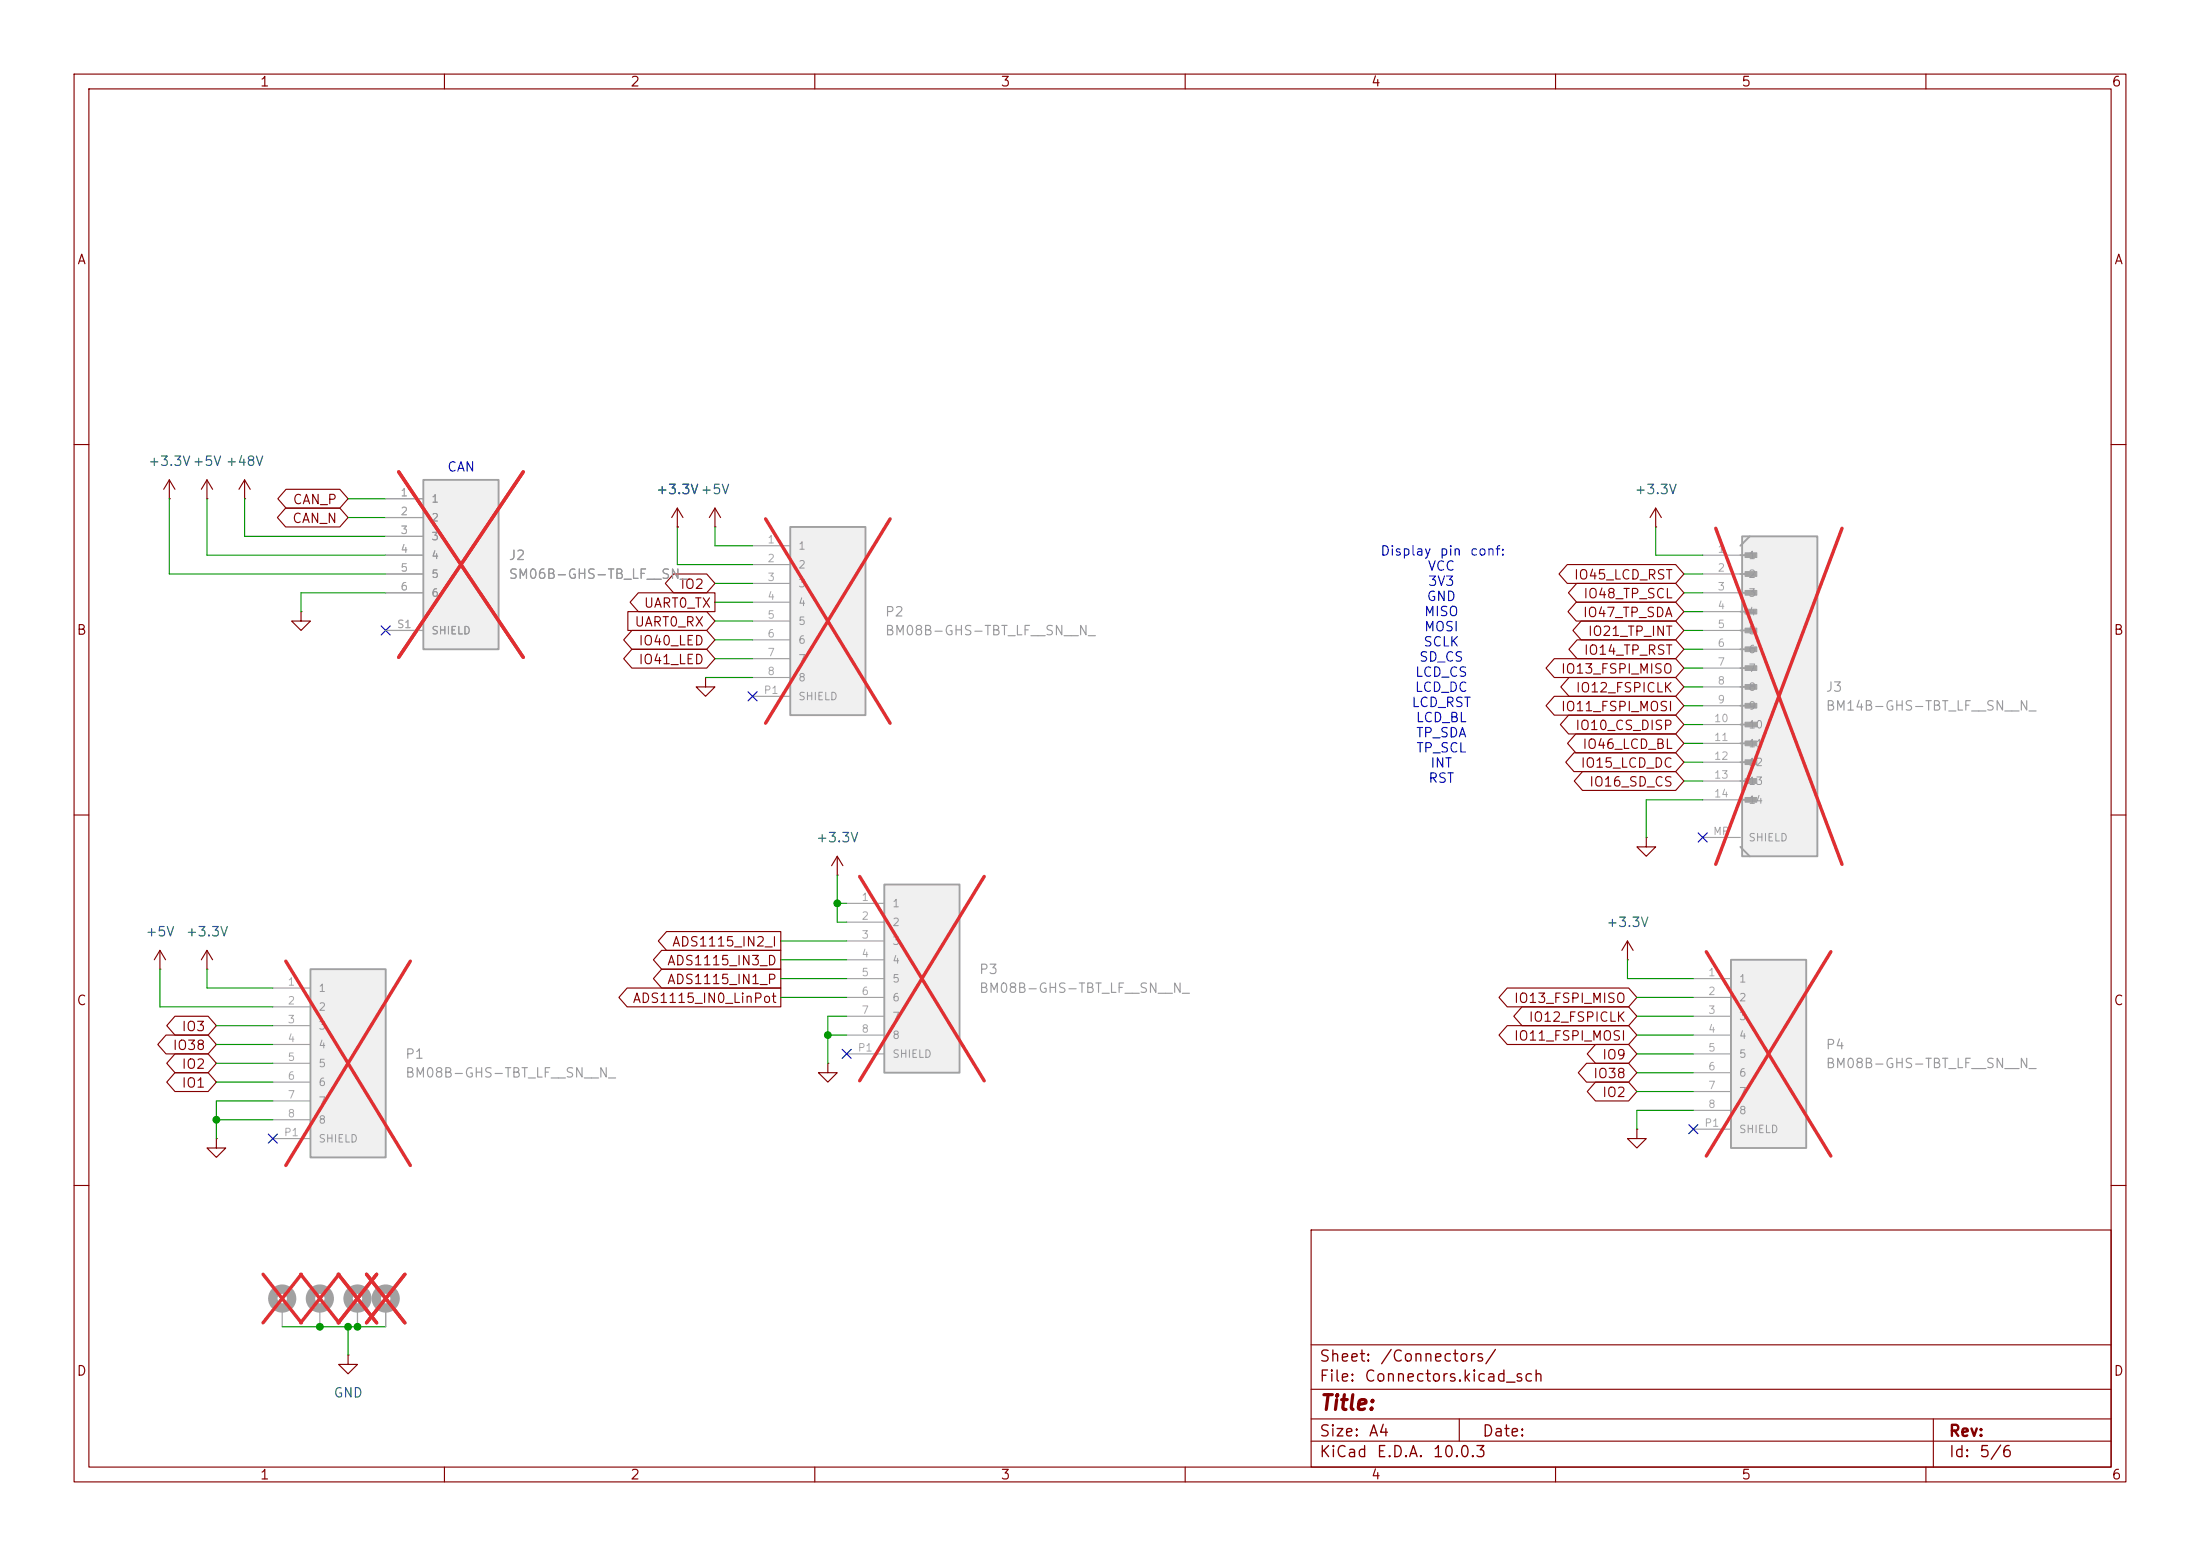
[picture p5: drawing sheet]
<svg xmlns="http://www.w3.org/2000/svg" width="297mm" height="210mm" viewBox="0 0 297 210" stroke-linecap="round" stroke-linejoin="round" font-family="sans-serif">
<g fill="none" stroke="#840000" stroke-width=".15">
<path d="M10 10h277v190h-277zM12 12h273v186h-273zM60 10v2M110 10v2M160 10v2M210 10v2M260 10v2M10 60h2M285 60h2M10 110h2M113 118.1h.1M113 115.6l-.7 1.2"/>
<path d="M113 115.6l.8 1.2M113 115.6v2.5M285 110h2M29.2 153.7v1.2h1.3l-1.3 1.3-1.3-1.3h1.3M29.2 153.7h.1M221 152.4v1.3h1.2l-1.2 1.2-1.3-1.2h1.3M221 152.4h.1M10 160h2M177 166h108v32h-108zM285 160h2M60 198v2M110 198v2"/>
<path d="M160 198v2M177 194.5h108M177 191.5h108M177 187.5h108M177 181.5h108M197 191.5v3M210 198v2M260 198v2M261 191.5v6.5"/>
</g>
<path d="M233.7 129.5h10.1v25.4h-10.1z" fill="#f0f0f0"/>
<path d="M233.7 129.5h10.1v25.4h-10.1z" fill="none" stroke="#a1a1a1" stroke-width=".25"/>
<path d="M228.6 132.1h5.1M228.6 134.6h5.1M228.6 137.2h5.1M228.6 139.7h5.1M228.6 142.2h5.1M228.6 144.8h5.1M228.6 147.3h5.1M228.6 149.9h5.1M228.6 152.4h5.1" fill="none" stroke="#a1a1a1" stroke-width=".15"/>
<path d="M230.4 128.5l16.8 27.5M247.2 128.5l-16.8 27.5" fill="none" stroke="#e12e31" stroke-width=".46"/>
<path d="M57.1 64.8h10.2v22.8h-10.2z" fill="#f0f0f0"/>
<path d="M57.1 64.8h10.2v22.8h-10.2z" fill="none" stroke="#a1a1a1" stroke-width=".25"/>
<path d="M52.1 67.3h5M52.1 69.9h5M52.1 72.4h5M52.1 74.9h5M52.1 77.5h5M52.1 80h5M52.1 85.1h5" fill="none" stroke="#a1a1a1" stroke-width=".15"/>
<path d="M53.8 63.7l16.8 25M70.6 63.7l-16.8 25" fill="none" stroke="#e12e31" stroke-width=".46"/>
<path d="M91.4 71.1h.1M91.4 68.6l-.7 1.3M91.4 68.6l.8 1.3M91.4 68.6v2.5M96.5 71.1h.1M96.5 68.6l-.7 1.3M96.5 68.6l.8 1.3M96.5 68.6v2.5M21.6 130.8h.1M21.6 128.3l-.8 1.2M21.6 128.3l.8 1.2M21.6 128.3v2.5" fill="none" stroke="#840000" stroke-width=".15"/>
<path d="M119.4 119.4h10.1v25.4h-10.1z" fill="#f0f0f0"/>
<path d="M119.4 119.4h10.1v25.4h-10.1z" fill="none" stroke="#a1a1a1" stroke-width=".25"/>
<path d="M114.3 121.9h5.1M114.3 124.5h5.1M114.3 127h5.1M114.3 129.5h5.1M114.3 132.1h5.1M114.3 134.6h5.1M114.3 137.2h5.1M114.3 139.7h5.1M114.3 142.2h5.1" fill="none" stroke="#a1a1a1" stroke-width=".15"/>
<path d="M116.1 118.3l16.8 27.6M132.9 118.3l-16.8 27.6" fill="none" stroke="#e12e31" stroke-width=".46"/>
<path d="M111.8 143.5v1.3h1.2l-1.2 1.3-1.3-1.3h1.3M111.8 143.5h.1" fill="none" stroke="#840000" stroke-width=".15"/>
<path d="M106.7 71.1h10.1v25.4h-10.1z" fill="#f0f0f0"/>
<path d="M106.7 71.1h10.1v25.4h-10.1z" fill="none" stroke="#a1a1a1" stroke-width=".25"/>
<path d="M101.6 73.7h5.1M101.6 76.2h5.1M101.6 78.7h5.1M101.6 81.3h5.1M101.6 83.8h5.1M101.6 86.4h5.1M101.6 88.9h5.1M101.6 91.4h5.1M101.6 94h5.1" fill="none" stroke="#a1a1a1" stroke-width=".15"/>
<path d="M103.4 70l16.8 27.6M120.2 70l-16.8 27.6" fill="none" stroke="#e12e31" stroke-width=".46"/>
<path d="M27.9 67.3h.1M27.9 64.8l-.7 1.2M27.9 64.8l.8 1.2M27.9 64.8v2.5M40.6 82.6v1.2h1.3l-1.3 1.3-1.2-1.3h1.2M40.6 82.6h.1M27.9 130.8h.1M27.9 128.3v2.5M27.9 128.3l-.7 1.2M27.9 128.3l.8 1.2" fill="none" stroke="#840000" stroke-width=".15"/>
<path d="M41.9 130.8h10.2v25.4h-10.2z" fill="#f0f0f0"/>
<path d="M41.9 130.8h10.2v25.4h-10.2z" fill="none" stroke="#a1a1a1" stroke-width=".25"/>
<path d="M36.8 133.4h5.1M36.8 135.9h5.1M36.8 138.4h5.1M36.8 141h5.1M36.8 143.5h5.1M36.8 146.1h5.1M36.8 148.6h5.1M36.8 151.1h5.1M36.8 153.7h5.1M43.2 176.5v2.6M48.3 176.5v2.6M52.1 176.5v2.6" fill="none" stroke="#a1a1a1" stroke-width=".15"/>
<path d="M38.6 129.7l16.8 27.6M55.4 129.7l-16.8 27.6M40.6 172l5.2 6.5M45.7 172l5.2 6.5M45.8 172l-5.2 6.5M49.5 172l5.2 6.5M50.9 172l-5.2 6.5M54.7 172l-5.2 6.5" fill="none" stroke="#e12e31" stroke-width=".46"/>
<g fill="none" stroke="#a1a1a1" stroke-width="1.3">
<circle cx="43.2" cy="175.3" r="1.27"/>
<circle cx="48.3" cy="175.3" r="1.27"/>
<circle cx="52.1" cy="175.3" r="1.27"/>
</g>
<path d="M22.9 67.3h.1M22.9 64.8l-.8 1.2M22.9 64.8l.7 1.2M22.9 64.8v2.5M33 67.3h.1M33 64.8l-.7 1.2M33 64.8l.8 1.2M33 64.8v2.5M95.2 91.4v1.3h1.3l-1.3 1.3-1.2-1.3h1.2M95.2 91.4h.1M47 182.9v1.3h1.3l-1.3 1.2-1.3-1.2h1.3M47 182.9h.1" fill="none" stroke="#840000" stroke-width=".15"/>
<path d="M235.2 72.4h10.1v43.2h-10.1z" fill="#f0f0f0"/>
<g fill="none" stroke="#a1a1a1" stroke-width=".25">
<path d="M234.9 74.9h2M234.9 77.5h2M235.2 72.4h10.1v43.2h-10.1zM236.2 72.4l-1.3 1.3M234.9 80h2M234.9 82.6h2M234.9 85.1h2M234.9 87.6h2M234.9 90.2h2M234.9 92.7h2M234.9 95.3h2M234.9 97.8h2"/>
<path d="M234.9 100.3h2M234.9 102.9h2M234.9 105.4h2M234.9 108h2M234.9 114.3l1.3 1.3"/>
</g>
<g fill="#a1a1a1" stroke="#a1a1a1" stroke-width=".14">
<path d="M235.6 74.6h1.6v.6h-1.6z"/>
<path d="M235.6 77.2h1.6v.6h-1.6z"/>
<path d="M235.6 79.7h1.6v.6h-1.6z"/>
<path d="M235.6 82.2h1.6v.7h-1.6z"/>
<path d="M235.6 84.8h1.6v.6h-1.6z"/>
<path d="M235.6 87.3h1.6v.6h-1.6z"/>
<path d="M235.6 89.9h1.6v.6h-1.6z"/>
<path d="M235.6 92.4h1.6v.6h-1.6z"/>
<path d="M235.6 94.9h1.6v.7h-1.6z"/>
<path d="M235.6 97.5h1.6v.6h-1.6z"/>
<path d="M235.6 100h1.6v.6h-1.6z"/>
<path d="M235.6 102.6h1.6v.6h-1.6z"/>
<path d="M235.6 105.1h1.6v.6h-1.6z"/>
<path d="M235.6 107.6h1.6v.7h-1.6z"/>
</g>
<g fill="none" stroke="#a1a1a1" stroke-width=".15">
<path d="M52.1 74.9h5M52.1 77.5h5M52.1 67.3h5M52.1 69.9h5M52.1 72.4h5M229.9 74.9h5M229.9 77.5h5M52.1 80h5M52.1 85.1h5M229.9 80h5M229.9 82.6h5M229.9 85.1h5"/>
<path d="M229.9 87.6h5M229.9 90.2h5M229.9 92.7h5M229.9 95.3h5M229.9 97.8h5M229.9 100.3h5M229.9 102.9h5M229.9 105.4h5M229.9 108h5M229.9 113h5M38.1 176.5v2.6M48.3 176.5v2.6"/>
<path d="M52.1 176.5v2.6"/>
</g>
<path d="M53.8 63.7l16.8 25M70.6 63.7l-16.8 25M231.6 71.3l17.1 45.4M248.7 71.3l-17.1 45.4M35.5 172l5.2 6.5M40.7 172l-5.2 6.5M45.7 172l5.2 6.5M49.5 172l5.2 6.5M50.9 172l-5.2 6.5M54.7 172l-5.2 6.5" fill="none" stroke="#e12e31" stroke-width=".46"/>
<circle cx="38.1" cy="175.3" r="1.27" fill="none" stroke="#a1a1a1" stroke-width="1.3"/>
<g fill="none" stroke="#840000" stroke-width=".15">
<path d="M38.6 68.6h7.3l1.1 1.3-1.1 1.2h-7.3l-1.2-1.2zM38.6 66h7.3l1.1 1.3-1.1 1.3h-7.3l-1.1-1.3zM90.9 77.5h4.5l1.1 1.2-1.1 1.3h-4.5l-1.1-1.3zM91.4 71.1h.1M211.6 76.2h14.6l1.1 1.3-1.1 1.2h-14.6l-1.1-1.2zM212.8 78.7h13.4l1.1 1.3-1.1 1.3h-13.4l-1.1-1.3zM223.5 71.1h.1M223.5 68.6l-.7 1.3M223.5 68.6l.8 1.3M223.5 68.6v2.5M84.8 82.5h10.6l1.1 1.3-1.1 1.3h-10.6zM85.3 85.1h10.1l1.1 1.3-1.1 1.2h-10.1l-1.1-1.2z"/>
<path d="M85.3 87.6h10.1l1.1 1.3-1.1 1.3h-10.1l-1.1-1.3zM86.2 80h10.3v2.6h-10.3l-1.1-1.3zM209.8 88.9h16.4l1.1 1.3-1.1 1.2h-16.4l-1.1-1.2zM209.8 94h16.4l1.1 1.3-1.1 1.2h-16.4l-1.1-1.2zM211.8 96.5h14.4l1.1 1.3-1.1 1.3h-14.4l-1.2-1.3zM211.8 91.4h14.4l1.1 1.3-1.1 1.3h-14.4l-1.1-1.3zM212.7 99.1h13.5l1.1 1.2-1.1 1.3h-13.5l-1.1-1.3zM212.8 81.3h13.4l1.1 1.3-1.1 1.2h-13.4l-1.1-1.2zM212.9 86.4h13.3l1.1 1.2-1.1 1.3h-13.3l-1.1-1.3zM213.5 83.8h12.7l1.1 1.3-1.1 1.3h-12.7l-1.2-1.3zM212.5 101.6h13.7l1.1 1.3-1.1 1.2h-13.7l-1.1-1.2zM213.6 104.1h12.6l1.1 1.3-1.1 1.3h-12.6l-1.1-1.3z"/>
<path d="M222.2 113v1.3h1.3l-1.3 1.3-1.2-1.3h1.2M222.2 113h.1M22.4 139.7h5.7l1.1 1.3-1.1 1.2h-5.7l-1.1-1.2zM23.6 137.2h4.5l1.1 1.2-1.1 1.3h-4.5l-1.1-1.3zM84.7 133.3h20.7v2.6h-20.7l-1.1-1.3zM89.3 130.8h16.1v2.6h-16.1l-1.1-1.3zM89.3 128.3h16.1v2.5h-16.1l-1.1-1.3zM90 125.7h15.4v2.6h-15.4l-1.1-1.3zM203.5 138.4h16.4l1.1 1.3-1.1 1.3h-16.4l-1.1-1.3zM203.5 133.3h16.4l1.1 1.3-1.1 1.3h-16.4l-1.1-1.3zM205.5 135.9h14.4l1.1 1.3-1.1 1.2h-14.4l-1.1-1.2zM219.7 129.5h.1"/>
<path d="M219.7 127l-.8 1.3M219.7 127l.8 1.3M219.7 127v2.5M23.6 144.8h4.5l1.1 1.3-1.1 1.2h-4.5l-1.1-1.2zM23.6 142.2h4.5l1.1 1.3-1.1 1.3h-4.5l-1.1-1.3zM214.2 143.5h5.7l1.1 1.3-1.1 1.3h-5.7l-1.1-1.3zM215.4 146h4.5l1.1 1.3-1.1 1.3h-4.5l-1.1-1.3zM215.4 141h4.5l1.1 1.2-1.1 1.3h-4.5l-1.1-1.3z"/>
</g>
<g fill="none" stroke="#009600" stroke-width=".15">
<path d="M22.9 67.3v10.2h29.2M27.9 67.3v7.6h24.2M33 67.3v5.1h19.1M47 69.9h5.1M47 67.3h5.1M91.4 71.1v5.1h10.2M96.5 71.1v2.6h5.1M96.5 78.7h5.1M223.5 71.1v3.8h6.4M227.3 77.5h2.6M52.1 80h-11.5v2.6M95.2 91.4h6.4"/>
<path d="M96.5 81.3h5.1M96.5 83.8h5.1M96.5 86.4h5.1M96.5 88.9h5.1M227.3 80h2.6M227.3 92.7h2.6M227.3 97.8h2.6M227.3 95.3h2.6M227.3 90.2h2.6M227.3 82.6h2.6M227.3 85.1h2.6M227.3 87.6h2.6"/>
<path d="M113 118.1v6.4h1.3M227.3 100.3h2.6M227.3 105.4h2.6M227.3 102.9h2.6M229.9 108h-7.7v5M21.6 130.8v5.1h15.2M27.9 130.8v2.6h8.9M29.2 138.4h7.6M105.4 132.1h8.9M105.4 127h8.9M105.4 129.5h8.9M105.4 134.6h8.9"/>
<path d="M111.8 139.7h2.5M113 121.9h1.3M114.3 137.2h-2.5v6.3M219.7 129.5v2.6h8.9M221 139.7h7.6M221 137.2h7.6M221 134.6h7.6M29.2 151.1h7.6M29.2 146.1h7.6M29.2 141h7.6M29.2 143.5h7.6M36.8 148.6h-7.6v5.1"/>
<path d="M221 147.3h7.6M221 144.8h7.6M221 142.2h7.6M228.6 149.9h-7.6v2.5M38.1 179.1h14M47 179.1v3.8"/>
</g>
<path d="M51.5 84.5l1.2 1.2M52.7 84.5l-1.2 1.2M101 93.4l1.2 1.2M102.2 93.4l-1.2 1.2M229.3 112.4l1.2 1.2M230.5 112.4l-1.2 1.2M36.2 153.1l1.2 1.2M37.4 153.1l-1.2 1.2M113.7 141.6l1.2 1.2M114.9 141.6l-1.2 1.2M228 151.8l1.2 1.2M229.2 151.8l-1.2 1.2" fill="none" stroke="#000084" stroke-width=".15"/>
<g fill="#009600" stroke="#009600" stroke-width=".14">
<circle cx="113" cy="121.9" r=".46"/>
<circle cx="111.8" cy="139.7" r=".46"/>
<circle cx="29.2" cy="151.1" r=".46"/>
<circle cx="43.2" cy="179.1" r=".46"/>
<circle cx="47" cy="179.1" r=".46"/>
<circle cx="48.3" cy="179.1" r=".46"/>
</g>
<text font-size="2" fill="#840000" x="178" y="190.8">Title:</text>
<g font-size="1.5" fill="#840000">
<text x="178" y="184.2">Sheet:</text>
<text x="186.2" y="184.2">/Connectors/</text>
<text x="178" y="186.9">File:</text>
<text x="184.1" y="186.9">Connectors.kicad_sch</text>
<text x="178" y="197.1">KiCad</text>
<text x="178" y="194.3">Size:</text>
<text x="184.7" y="194.3">A4</text>
<text x="185.7" y="197.1">E.D.A.</text>
<text x="193.3" y="197.1">10.0.3</text>
<text x="200" y="194.3">Date:</text>
<text x="263" y="194.3">Rev:</text>
<text x="263" y="197.1">Id:</text>
<text x="267.1" y="197.1">5/6</text>
</g>
<g font-size="1.3" fill="#840000">
<text x="35" y="12">1</text>
<text x="85" y="12">2</text>
<text x="135" y="12">3</text>
<text x="185" y="12">4</text>
<text x="235" y="12">5</text>
<text x="285" y="12">6</text>
<text x="10.3" y="36">A</text>
<text x="285.3" y="36">A</text>
<text x="39.4" y="70.9">CAN_N</text>
<text x="39.4" y="68.4">CAN_P</text>
<text x="86.8" y="82.3">UART0_TX</text>
<text x="91.7" y="79.8">IO2</text>
<text x="212.4" y="78.5">IO45_LCD_RST</text>
<text x="213.6" y="83.6">IO47_TP_SDA</text>
<text x="213.7" y="81.1">IO48_TP_SCL</text>
<text x="10.3" y="86">B</text>
<text x="85.6" y="84.9">UART0_RX</text>
<text x="86.1" y="87.4">IO40_LED</text>
<text x="86.1" y="90">IO41_LED</text>
<text x="213.7" y="88.7">IO14_TP_RST</text>
<text x="214.3" y="86.2">IO21_TP_INT</text>
<text x="285.3" y="86">B</text>
<text x="210.6" y="91.2">IO13_FSPI_MISO</text>
<text x="212.6" y="93.8">IO12_FSPICLK</text>
<text x="210.6" y="96.3">IO11_FSPI_MOSI</text>
<text x="212.6" y="98.9">IO10_CS_DISP</text>
<text x="213.5" y="101.4">IO46_LCD_BL</text>
<text x="213.3" y="103.9">IO15_LCD_DC</text>
<text x="214.4" y="106.5">IO16_SD_CS</text>
<text x="90" y="130.6">ADS1115_IN3_D</text>
<text x="90.6" y="128.1">ADS1115_IN2_I</text>
<text x="10.3" y="136">C</text>
<text x="85.3" y="135.7">ADS1115_IN0_LinPot</text>
<text x="90" y="133.1">ADS1115_IN1_P</text>
<text x="204.3" y="135.7">IO13_FSPI_MISO</text>
<text x="285.3" y="136">C</text>
<text x="23.2" y="142">IO38</text>
<text x="24.4" y="139.5">IO3</text>
<text x="204.3" y="140.8">IO11_FSPI_MOSI</text>
<text x="206.3" y="138.2">IO12_FSPICLK</text>
<text x="216.2" y="143.3">IO9</text>
<text x="24.4" y="147.1">IO1</text>
<text x="24.4" y="144.6">IO2</text>
<text x="215" y="145.8">IO38</text>
<text x="216.2" y="148.4">IO2</text>
<text x="10.3" y="186">D</text>
<text x="285.3" y="186">D</text>
<text x="35" y="200">1</text>
<text x="85" y="200">2</text>
<text x="135" y="200">3</text>
<text x="185" y="200">4</text>
<text x="235" y="200">5</text>
<text x="285" y="200">6</text>
</g>
<g font-size="1.3" fill="#006464">
<text x="19.9" y="63.2">+3.3V+5V +48V</text>
<text x="88.5" y="67">+3.3V+5V</text>
<text x="88.5" y="67">+3.3V</text>
<text x="220.6" y="67">+3.3V</text>
<text x="110.1" y="114">+3.3V</text>
<text x="216.8" y="125.4">+3.3V</text>
<text x="19.6" y="126.7">+5V</text>
<text x="25" y="126.7">+3.3V</text>
<text x="45" y="188.9">GND</text>
</g>
<g font-size="1.3" fill="#0000c2">
<text x="60.3" y="64">CAN</text>
<text x="186.3" y="75.3">Display</text>
<text x="192.6" y="77.3">VCC</text>
<text x="194.3" y="75.3">pin</text>
<text x="198.3" y="75.3">conf:</text>
<text x="192.2" y="83.5">MISO</text>
<text x="192.5" y="81.4">GND</text>
<text x="192.7" y="79.4">3V3</text>
<text x="191.5" y="89.6">SD_CS</text>
<text x="192.1" y="87.6">SCLK</text>
<text x="192.2" y="85.5">MOSI</text>
<text x="190.5" y="95.7">LCD_RST</text>
<text x="190.9" y="93.7">LCD_DC</text>
<text x="191" y="91.7">LCD_CS</text>
<text x="191" y="97.8">LCD_BL</text>
<text x="191.1" y="99.8">TP_SDA</text>
<text x="191.1" y="101.9">TP_SCL</text>
<text x="192.7" y="106">RST</text>
<text x="193" y="103.9">INT</text>
</g>
<g font-size="1.3" fill="#989898">
<text x="68.6" y="75.9">J2</text>
<text x="68.6" y="78.4">SM06B-GHS-TB_LF__SN_</text>
<text x="119.4" y="83.5">P2</text>
<text x="119.4" y="86.1">BM08B-GHS-TBT_LF__SN__N_</text>
<text x="246.4" y="93.7">J3</text>
<text x="246.4" y="96.2">BM14B-GHS-TBT_LF__SN__N_</text>
<text x="132.1" y="131.8">P3</text>
<text x="132.1" y="134.3">BM08B-GHS-TBT_LF__SN__N_</text>
<text x="54.6" y="143.2">P1</text>
<text x="246.4" y="141.9">P4</text>
<text x="54.6" y="145.8">BM08B-GHS-TBT_LF__SN__N_</text>
<text x="246.4" y="144.5">BM08B-GHS-TBT_LF__SN__N_</text>
</g>
<g font-size="1" fill="#aaa">
<text x="54" y="67.2">1</text>
<text x="54" y="69.8">2</text>
<text x="54" y="72.3">3</text>
<text x="54" y="74.9">4</text>
<text x="54" y="77.4">5</text>
<text x="103.5" y="73.6">1</text>
<text x="103.5" y="76.1">2</text>
<text x="231.8" y="74.9">1</text>
<text x="231.8" y="77.4">2</text>
<text x="54" y="79.9">6</text>
<text x="103.5" y="78.7">3</text>
<text x="103.5" y="81.2">4</text>
<text x="103.5" y="83.7">5</text>
<text x="231.8" y="79.9">3</text>
<text x="231.8" y="82.5">4</text>
<text x="53.5" y="85">S1</text>
<text x="103.5" y="86.3">6</text>
<text x="103.5" y="88.8">7</text>
<text x="231.8" y="85">5</text>
<text x="231.8" y="87.6">6</text>
<text x="103" y="93.9">P1</text>
<text x="103.5" y="91.4">8</text>
<text x="231.8" y="90.1">7</text>
<text x="231.8" y="92.6">8</text>
<text x="231.8" y="95.2">9</text>
<text x="231.3" y="97.7">10</text>
<text x="231.3" y="100.3">11</text>
<text x="231.3" y="102.8">12</text>
<text x="231.3" y="105.3">13</text>
<text x="231.3" y="107.9">14</text>
<text x="231.2" y="113">MP</text>
<text x="116.2" y="121.8">1</text>
<text x="116.2" y="124.4">2</text>
<text x="116.2" y="126.9">3</text>
<text x="116.2" y="129.5">4</text>
<text x="38.8" y="133.3">1</text>
<text x="38.8" y="135.8">2</text>
<text x="116.2" y="132">5</text>
<text x="116.2" y="134.5">6</text>
<text x="116.2" y="137.1">7</text>
<text x="230.5" y="132">1</text>
<text x="230.5" y="134.5">2</text>
<text x="230.5" y="137.1">3</text>
<text x="38.8" y="138.4">3</text>
<text x="38.8" y="140.9">4</text>
<text x="38.8" y="143.4">5</text>
<text x="115.7" y="142.2">P1</text>
<text x="116.2" y="139.6">8</text>
<text x="230.5" y="139.6">4</text>
<text x="230.5" y="142.2">5</text>
<text x="38.8" y="146">6</text>
<text x="38.8" y="148.5">7</text>
<text x="230.5" y="144.7">6</text>
<text x="230.5" y="147.2">7</text>
<text x="230.5" y="149.8">8</text>
<text x="38.3" y="153.6">P1</text>
<text x="38.8" y="151.1">8</text>
<text x="230" y="152.3">P1</text>
</g>
<g font-size="1" fill="#989898">
<text x="58.2" y="68.1">1</text>
<text x="58.2" y="70.6">2</text>
<text x="58.2" y="73.2">3</text>
<text x="58.2" y="75.7">4</text>
<text x="107.7" y="74.4">1</text>
<text x="107.7" y="77">2</text>
<text x="236" y="75.7">1</text>
<text x="58.2" y="78.2">5</text>
<text x="58.2" y="80.8">6</text>
<text x="107.7" y="79.5">3</text>
<text x="107.7" y="82.1">4</text>
<text x="236" y="78.2">2</text>
<text x="236" y="80.8">3</text>
<text x="236" y="83.3">4</text>
<text x="58.2" y="85.9">SHIELD</text>
<text x="107.7" y="84.6">5</text>
<text x="107.7" y="87.1">6</text>
<text x="107.7" y="89.7">7</text>
<text x="236" y="85.9">5</text>
<text x="236" y="88.4">6</text>
<text x="107.7" y="92.2">8</text>
<text x="107.7" y="94.8">SHIELD</text>
<text x="236" y="90.9">7</text>
<text x="236" y="93.5">8</text>
<text x="236" y="96">9</text>
<text x="236" y="98.6">10</text>
<text x="236" y="101.1">11</text>
<text x="236" y="103.6">12</text>
<text x="236" y="106.2">13</text>
<text x="236" y="108.7">14</text>
<text x="236" y="113.8">SHIELD</text>
<text x="120.4" y="122.7">1</text>
<text x="120.4" y="125.2">2</text>
<text x="120.4" y="127.8">3</text>
<text x="120.4" y="130.3">4</text>
<text x="42.9" y="134.1">1</text>
<text x="42.9" y="136.7">2</text>
<text x="120.4" y="132.9">5</text>
<text x="120.4" y="135.4">6</text>
<text x="120.4" y="137.9">7</text>
<text x="234.7" y="132.9">1</text>
<text x="234.7" y="135.4">2</text>
<text x="234.7" y="137.9">3</text>
<text x="42.9" y="139.2">3</text>
<text x="42.9" y="141.7">4</text>
<text x="120.4" y="140.5">8</text>
<text x="120.4" y="143">SHIELD</text>
<text x="234.7" y="140.5">4</text>
<text x="234.7" y="143">5</text>
<text x="42.9" y="144.3">5</text>
<text x="42.9" y="146.8">6</text>
<text x="42.9" y="149.4">7</text>
<text x="234.7" y="145.6">6</text>
<text x="234.7" y="148.1">7</text>
<text x="42.9" y="151.9">8</text>
<text x="42.9" y="154.4">SHIELD</text>
<text x="234.7" y="150.6">8</text>
<text x="234.7" y="153.2">SHIELD</text>
</g>
</svg>
